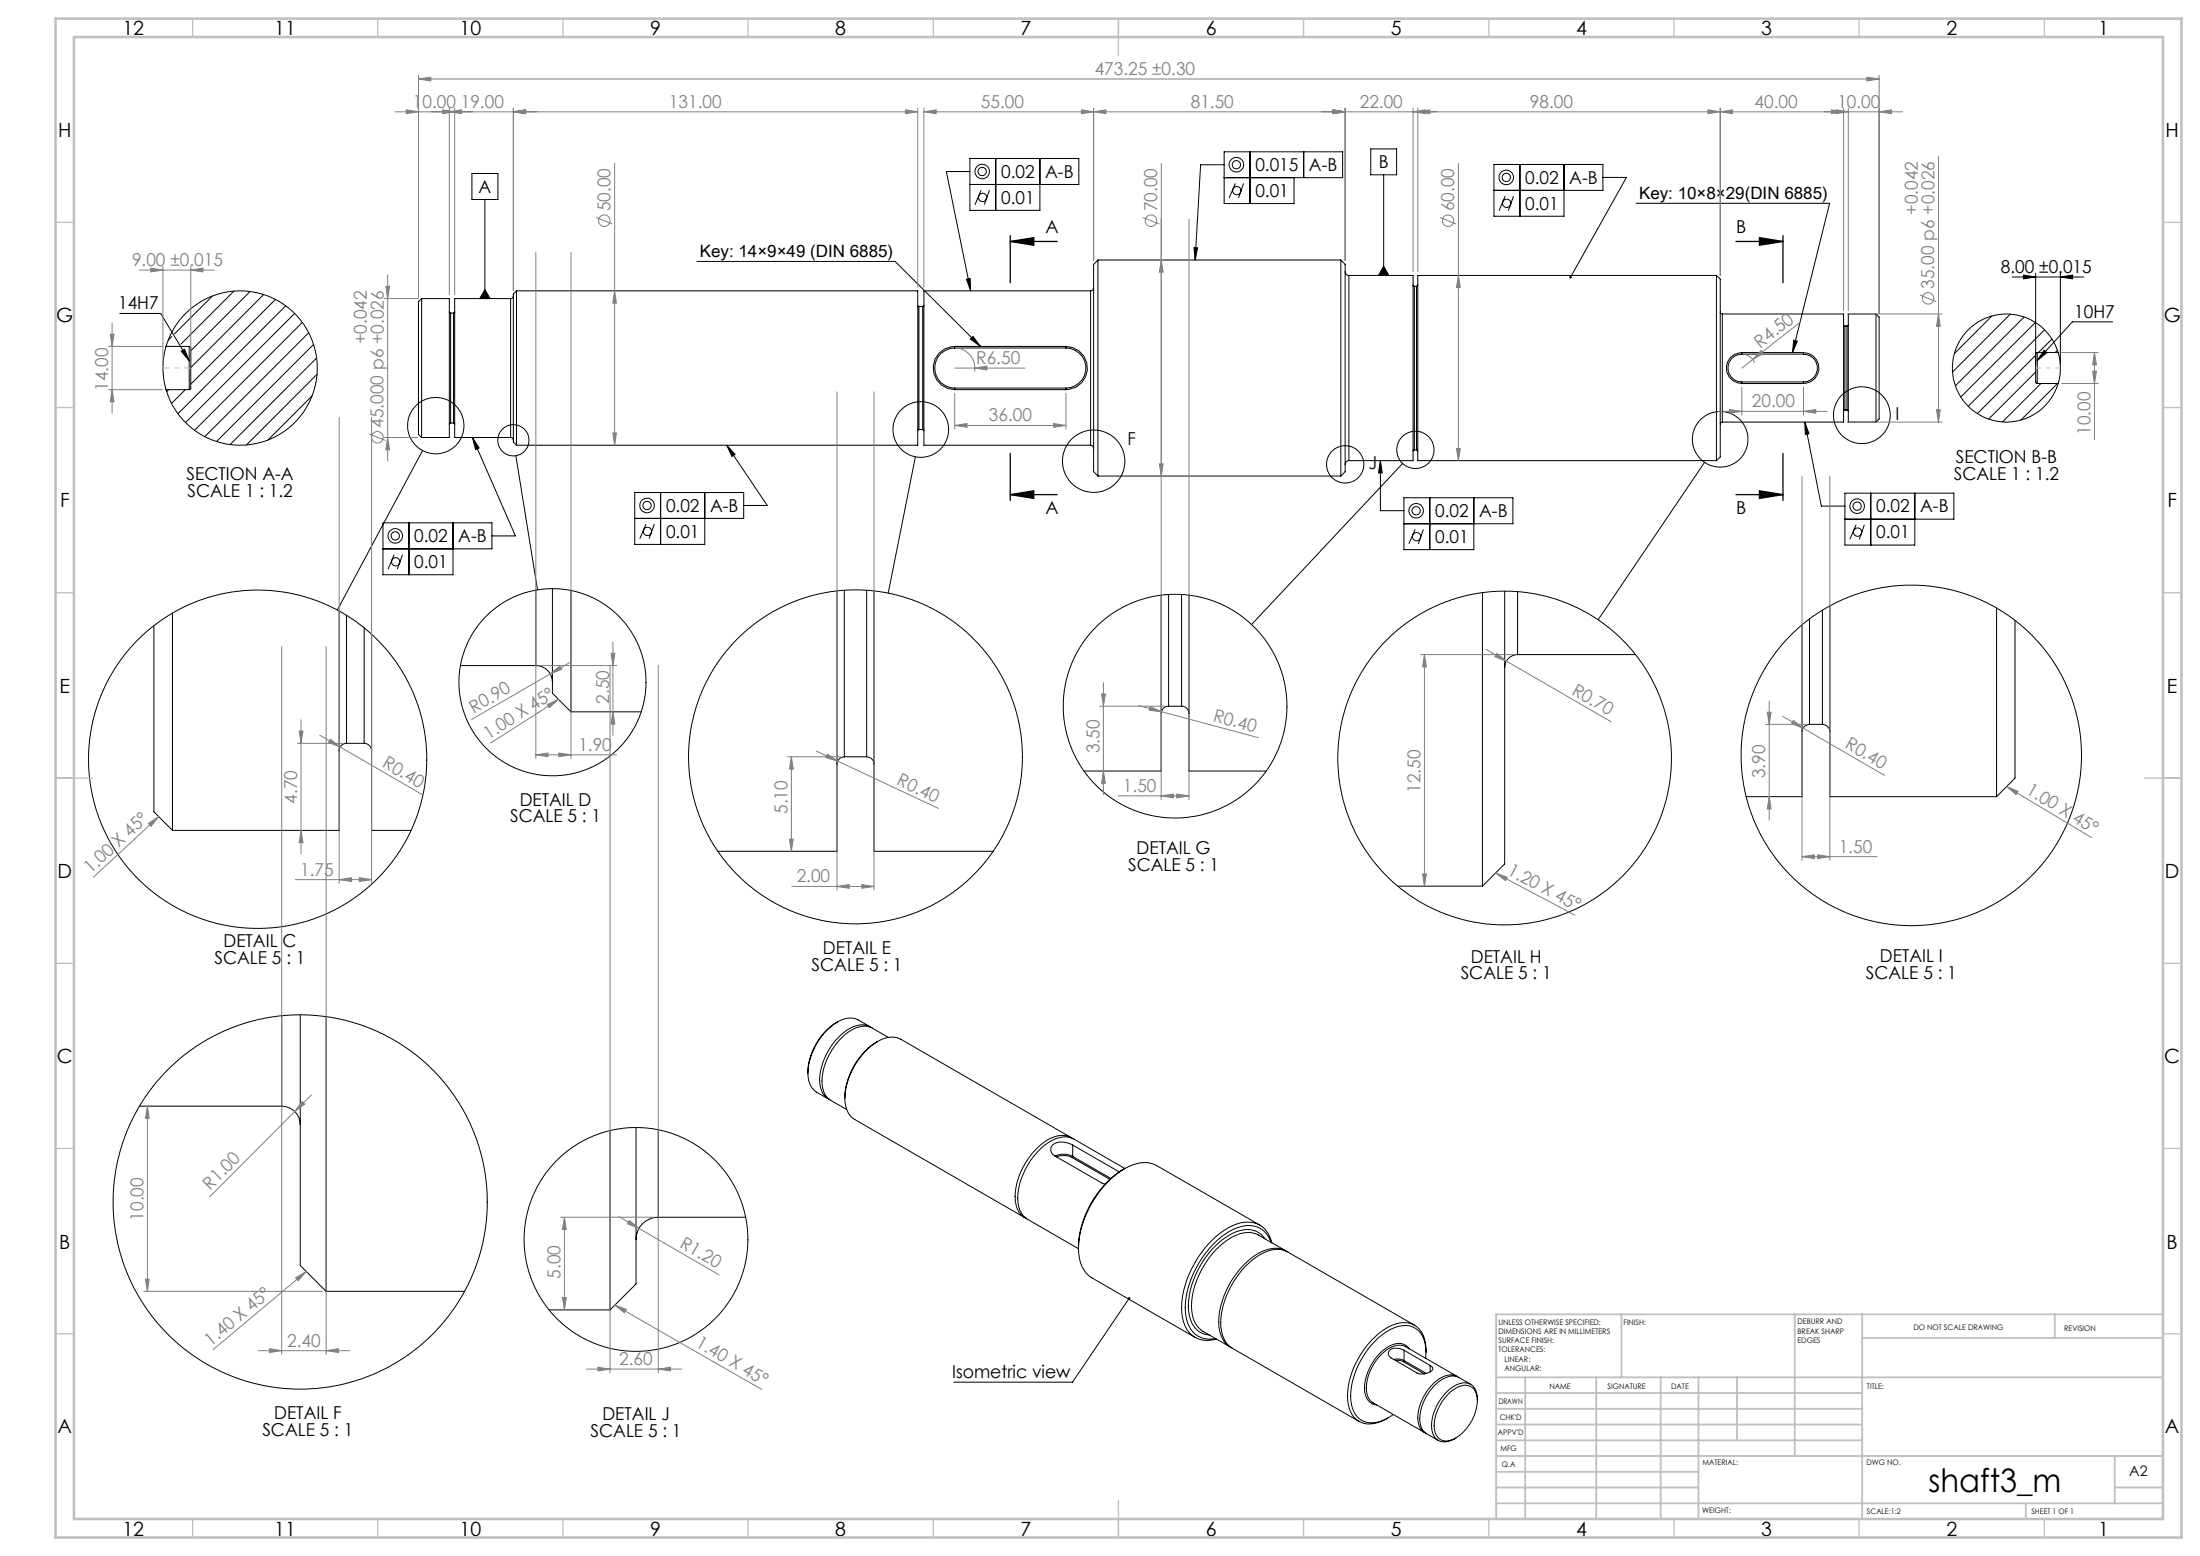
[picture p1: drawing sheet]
<svg xmlns="http://www.w3.org/2000/svg" width="594mm" height="420mm" viewBox="0 0 594 420" stroke-linecap="round" stroke-linejoin="round" font-family="sans-serif">
<g fill="none" stroke="#000" stroke-width=".27">
<path d="M127.4 46.8h7v7.1h-7zM130.9 53.9v26.7M261.9 46.3h-6.4l6.6 32.2M264.9 51.3l-1.7 4M267.2 51.3l-1.5 4M268.9 42.8v14M280.8 42.8v14h-18.9v-14h29.4v7h-29.4M330.5 48h32v-7h-32v13.9h18.9v-6.9M330.5 44.5h-6.3l-1.5 25.7M333.6 49.5l-1.7 3.9M335.8 49.5l-1.4 3.9M337.5 41v13.9"/>
<path d="M352 41v7M370.1 40.2h7v7h-7zM373.6 47.2v27.1M406.4 52.9l-1.7 4M408.7 52.9l-1.5 4M410.4 44.4v14M422.3 44.4v14h-18.9v-14h29.4v7h-29.4M432.8 47.9h6.3l-15.1 26.9M441.7 54.9h52.3l-10 40.3M57.3 79.9l-10.2 10.2M63.1 78.6l-14.2 14.3M67.5 78.7l-16 16"/>
<path d="M71.2 79.5l-19.7 19.7M130.9 78.2l1.4 2.4h-2.8zM138.6 79.9a.72 .72 0 0 1-.7 .7M139.5 78.5h108.3v41.7h-108.3M139.5 78.5v41.7M139.5 78.5l-.9 .9v39.9l.9 .9M188.2 70.6h53.5l23 22.9M260.9 75.4l1-.2 .2 3.3zM294.5 78.5h-45.1v41.7h45.1M294.5 78.5v41.7M295.3 77.7a.84 .84 0 0 1-.8 .8M296.4 70.2v58.3"/>
<path d="M296.4 70.2l-1.1 1.1v56l1.1 1.2M296.4 70.2h65.6M322.4 66.8l1 .1-.7 3.3zM362 70.2v58.3M362 70.2l1.2 1.1v56l-1.2 1.2M363.2 73.4a1.02 1.02 0 0 0 1 .9M364.2 74.3h17.3v50h-17.3M364.2 74.3v50M373.6 71.9l1.4 2.4h-2.8zM381.5 76.9l.4 .4M381.9 77.3v44.1M381.9 77.3h.5"/>
<path d="M382.4 77.3v44.1M382.8 76.9l-.4 .4M463.4 74.3h-80.6v50h80.6M463.4 74.3v50M463.4 74.3l1.1 1v48l-1.1 1M543.3 74.8h19.3M546.3 74.2l3.3 .6-3.3 .5zM549.6 73.7v29.4l.5 .4M556.3 74.8l3.3-.6v1.1zM556.3 73.7v24.6M32.3 84.6h11.1l7.7 12.8M44.8 93.5a20.8 20.8 0 0 1 32.1-11.1 20.8 20.8 0 0 1 0 33.9 20.8 20.8 0 0 1-32.1-11.1"/>
<path d="M44.8 93.5a21.2 21.2 0 0 0 0 11.7M44.8 93.5h6.3M46.4 90.8l-1 1M48.9 94.8l.9-.5 1.3 3.1zM51.1 93.5l.4 .4v10.9l-.4 .4M51.1 93.5v11.7M74.4 80.8l-22.9 22.9M77.2 82.5l-29.2 29.2M79.6 84.6l-29.5 29.5M81.6 87l-29.1 29.2M83.4 89.8l-28.1 28.1M84.7 93l-26.2 26.2"/>
<path d="M85.5 96.6l-23.4 23.4M113.8 80.6v37.5M113.8 80.6h7.5v37.5h-7.5M113.8 80.6l-.8 .8v35.8l.8 .9M121.3 84.2l.4 .3M121.7 84.5v29.7M121.7 84.5h.7M122.4 84.5v29.7M122.8 84.2l-.4 .3M137.9 80.6h-15.1v37.5h15.1M137.9 80.6v37.5M247.8 82.4l.3 .3"/>
<path d="M248.1 82.7v33.2M248.1 82.7h1M249.1 82.7v33.2M249.4 82.4l-.3 .3M257.8 93.5a5.8 5.8 0 0 0-5.8 5.8 5.8 5.8 0 0 0 5.8 5.9M257.8 93.5v.4M257.8 93.9a5.4 5.4 0 0 0-5.4 5.4 5.4 5.4 0 0 0 5.4 5.5M257.8 93.5h30M257.8 93.9h30M262 91.5l.7-.7 2 2.7zM287.8 93.5a5.8 5.8 0 0 1 5.8 5.8 5.8 5.8 0 0 1-5.8 5.9M287.8 93.5v.4"/>
<path d="M287.8 93.9a5.4 5.4 0 0 1 5.4 5.4 5.4 5.4 0 0 1-5.4 5.5M464.5 84.2l.1 .4 .4 .2M465 84.8h32.8v29.1h-32.8M465 84.8v29.1M470.3 95.2a4.2 4.2 0 0 0-4.2 4.1 4.2 4.2 0 0 0 4.2 4.2M470.3 95.2v.4M470.3 95.6a3.8 3.8 0 0 0-3.8 3.7 3.8 3.8 0 0 0 3.8 3.8M470.3 95.2h16.6M470.3 95.6h16.6M484.3 91.8l1 .3-1.3 3.1zM486.9 95.2a4.2 4.2 0 0 1 4.2 4.1 4.2 4.2 0 0 1-4.2 4.2M486.9 95.2v.4"/>
<path d="M486.9 95.6a3.8 3.8 0 0 1 3.8 3.7 3.8 3.8 0 0 1-3.8 3.8M497.8 87.7l.3 .3M498.1 88v22.7M498.1 88h.6M498.7 88v22.7M499 87.7l-.3 .3M506.5 84.8v29.1M506.5 84.8l.9 .8v27.5l-.9 .8M506.5 84.8h-7.5v29.1h7.5M537.8 85.3l-10.1 10.1M542.8 84.8l-15.6 15.6M546.5 85.6l-18.5 18.5"/>
<path d="M549.6 87l-20.2 20.2M549.6 95.9l-15.7 15.7M550.1 95.2l-.5 .4M550.1 95.2v8.3M550.1 95.2h5.6M551.9 94.5l.8 .7-2.6 2.1zM552 89l-20.6 20.7M554 91.5l-3.6 3.7M555.5 94.6l-.6 .6M555.7 95.2a14.6 14.6 0 0 0-22.4-7.7 14.6 14.6 0 0 0 0 23.7 14.6 14.6 0 0 0 22.4-7.7M555.7 95.2a14.8 14.8 0 0 1 0 8.3M570.4 86.9h-10.9l-9.4 10.4"/>
<path d="M44.8 105.2h6.3M45.5 105.2l-.5 .5M50 105.2l-3.7 3.7M84.3 106.8l-11.9 12M85.6 101l-19.1 19.1M121.7 114.2l-.4 .3M121.7 114.2h.7M122.4 114.2l.4 .3M127.6 118.1l1.8 2.8-1 .4zM127.6 118.1l11.6 26.6h-6.4M137.9 118.1a.72 .72 0 0 1 .7 .7M248.1 115.9l-.3 .4"/>
<path d="M248.1 115.9h1M249.1 115.9l.3 .4M257.8 104.8v.4M257.8 105.2h30M257.8 104.8h30M287.8 104.8v.4M465 113.9l-.4 .2-.1 .4M470.3 103.1v.4M470.3 103.5h16.6M470.3 103.1h16.6M486.9 103.1v.4M487.3 113.9l1.1 3.2-1 .2z"/>
<path d="M487.3 113.9l4.5 22.7h6.3M498.1 110.7l-.3 .3M498.1 110.7h.6M498.7 110.7l.3 .3M549.6 100.4l-12.7 12.7M550.1 103.5h5.6M551 103.5l-10.3 10.4M555.5 103.5l-9.9 9.9M114.1 121.6l-23 43.1M139.3 123l5.8 36.2M178.4 132.9v14M190.3 132.9v14h-18.9v-14h29.4v7h-29.4"/>
<path d="M196.2 120.2l2.3 2.4-.9 .6zM196.2 120.2l11 16.2h-6.4M247.2 123.3l-7.4 36.8M294.5 120.2a.84 .84 0 0 1 .8 .8M296.4 128.5h65.6M364.2 124.3a1.02 1.02 0 0 0-1 1.1M372.7 124.3l.5 3.4h-1zM372.7 124.3v13.5h6.4M378.7 125.1l-40.8 43.5M381.9 121.4l-.4 .4M381.9 121.4h.5M382.4 121.4l.4 .4"/>
<path d="M386 134.4v14M397.9 134.4v14h-18.8v-14h29.4v7h-29.4M460.2 124.8l-28.7 42.5M505.1 133.1v14M517 133.1v14h-18.9v-14h29.4v7h-29.4M106.4 149.7l-1.6 3.9M108.7 149.7l-1.4 3.9M110.4 141.1v14M122.3 141.1v14h-18.9v-14h29.4v7h-29.4M144.7 159.3v20.4M149.2 158.9v28.2l5 5M154.2 159.4v32.7"/>
<path d="M174.4 141.5l-1.6 3.9M176.7 141.5l-1.4 3.9M226 159.5v70.3h-32.2M228 159.3v45M234 159.3v45M236 159.5v70.3h32.1M382.1 142.9l-1.7 3.9M384.3 142.9l-1.4 3.9M400.3 160v79.2M406.3 159.6v73.6l-6 6M409.8 159.7v17M501.2 141.7l-1.7 3.9"/>
<path d="M503.4 141.7l-1.4 3.9M41.6 168.9v50.2l5 5M46.6 165.5v58.6M91.6 164.9v59.2h-45M93.6 166.1v34.5M98.3 169.5v31.1M100.3 171.2v52.9h10.7M124.3 179.7h20.4M144.7 179.7a4.5 4.5 0 0 1 4.5 4.4M313.5 160.6v47.5h-20.8M315.5 160.5v30.1M319 160.5v30.1"/>
<path d="M321 160.6v47.5h20.9M409.8 176.7a3.5 3.5 0 0 0-3.5 3.5M409.8 176.7h31.8M486.6 168.6v46.4h-15.1M488.6 167.1v28.4M492.1 164.7v30.8M494.1 163.5v51.5h45M539.1 164.1v50.9M544.1 167.5v42.5l-5 5M154.2 192.1h18.9M315.5 190.6a1.99 1.99 0 0 0-2 2M315.5 190.6h3.5"/>
<path d="M319 190.6a1.99 1.99 0 0 1 2 2M488.6 195.5a2.05 2.05 0 0 0-2 2M488.6 195.5h3.5M492.1 195.5a2.05 2.05 0 0 1 2 2M93.6 200.6a1.99 1.99 0 0 0-2 2.1M93.6 200.6h4.7M98.3 200.6a2.05 2.05 0 0 1 2 2.1M228 204.3a1.99 1.99 0 0 0-2 2M228 204.3h6M234 204.3a1.99 1.99 0 0 1 2 2M377.4 239.2h22.9M76.1 274.2v24.4"/>
<path d="M81.1 273.9v67.7l7 7M88.1 274.4v74.2M226.1 275.9a16.5 16.5 0 0 0-8 13.7M234.9 277.1l-3.2-1.8a6 6 0 0 0-6.3 1 17.7 17.7 0 0 0-7.3 13.3M235.2 277.3a5.8 5.8 0 0 0-6.7 .8 17.3 17.3 0 0 0-7.1 14.5 4.7 4.7 0 0 0 2.6 4.2M37.7 298.6h38.4M76.1 298.6a5 5 0 0 1 5 5M218.1 289.6a5.9 5.9 0 0 0 2.4 5.2l3.2 1.8M237 281.1a18.6 18.6 0 0 0-8.9 15.3M239.9 280l-4.4-2.5a5.8 5.8 0 0 0-6.3 1 17.5 17.5 0 0 0-7.2 14.4 5 5 0 0 0 2.3 4.1l4.3 2.5M164.7 305.2v48.4M171.7 304.4v42.2l-7 7"/>
<path d="M177.7 305v23.6M284.9 312l.4-.1a5.3 5.3 0 0 1 4.3 .3M285.3 312.3l1.3-.4a4.9 4.9 0 0 1 2.9 .5M289.2 307l-46-26.5a6.5 6.5 0 0 0-6.8 .9 19.3 19.3 0 0 0-8.2 16.2 5.5 5.5 0 0 0 2.5 4.5l46 26.6M289.5 312.4l10.1 5.9M289.5 307.3a6.4 6.4 0 0 0-7.1 .7 19.3 19.3 0 0 0-8.3 16.1 5.6 5.6 0 0 0 2.9 4.8M289.6 309.1a5.1 5.1 0 0 0-5.4 0 1.84 1.84 0 0 0 .5 2.8l12.7 7.4 1 .3M289.6 312.2l-.1 .2M289.6 309.1l12.6 7.2M289.6 309.1v3.1M289.6 312.2l10.3 5.9M303.6 315.5a26 26 0 0 0-12.4 21.4"/>
<path d="M303.7 315.4l-13.8-8a6.4 6.4 0 0 0-6.8 1 19.3 19.3 0 0 0-8.3 16.1 5.7 5.7 0 0 0 2.6 4.6l13.8 8M177.7 328.6a6 6 0 0 0-6 6M177.7 328.6h23.6M340.1 330.7l-27.8-16.1a8.8 8.8 0 0 0-8.7 .9 27.4 27.4 0 0 0-12.4 21.4 8.7 8.7 0 0 0 3.6 8l27.9 16.1M341.5 334.4a6 6 0 0 0-7.6-2 22.7 22.7 0 0 0-12.1 14.5 13.6 13.6 0 0 0 .5 11 5.4 5.4 0 0 0 4.2 2.4M343.2 335.3a6.3 6.3 0 0 0-8.7-4.1 21.9 21.9 0 0 0-11.7 11.4 19.9 19.9 0 0 0-2.3 14.1 6.2 6.2 0 0 0 7.7 4.6M343.4 335.4a6.7 6.7 0 0 0-9.6-5 25.1 25.1 0 0 0-13.3 15 17.9 17.9 0 0 0-.5 12.5 6.6 6.6 0 0 0 8.4 3.5M347.2 337.6l-7.4-4.2a6.2 6.2 0 0 0-6.1 0 22.7 22.7 0 0 0-11.9 17.8 8.1 8.1 0 0 0 3 8.2l7.4 4.2M347.4 337.8a7.1 7.1 0 0 0-7.5 .4 23 23 0 0 0-10.8 19.8 7.1 7.1 0 0 0 3.3 5.8M88.1 348.6h37.3M148.2 353.6h16.5M304.9 350.5l-15.3 22.6h-32.1"/>
<path d="M381.9 357.7l-34.2-19.8a7.2 7.2 0 0 0-7.2 .6 23 23 0 0 0-10.9 19.8 7.2 7.2 0 0 0 3.1 5.6l34.2 19.8M376.3 366.9h.4a3.8 3.8 0 0 1 2.4 .4M376.8 367.2h1l1.1 .3M378.9 367.5l5.7 3.4M379.1 364.5a3.7 3.7 0 0 0-3.9 0 1.26 1.26 0 0 0 .4 2l7 4.1a3.8 3.8 0 0 0 4.3-.9l-.3-.8-.4-.3M379.1 367.3l-.2 .2M379.1 364.5l7.1 4.1M379.1 364.5v2.8M379.1 367.3l6 3.4M380.5 364a3.7 3.7 0 0 0-5.2-.7 13.8 13.8 0 0 0-6.8 12.3 3.7 3.7 0 0 0 3.2 3.6M385 366.7a9.3 9.3 0 0 0-2.1-7.6 6.3 6.3 0 0 0-7.5-.2 22 22 0 0 0-10.7 19.2 5.8 5.8 0 0 0 5.4 6 9.9 9.9 0 0 0 6.1-2.3M385 365a8 8 0 0 0-3.2-7.4 7.9 7.9 0 0 0-8.2 1.4 23.2 23.2 0 0 0-9.7 19.1 6.1 6.1 0 0 0 5.4 6.3 10.3 10.3 0 0 0 5.6-1.7"/>
<path d="M386.2 368.6v1.7M391.4 375.9a5.6 5.6 0 0 1 5.5-1.8 4.3 4.3 0 0 1 1.9 4.9 12.5 12.5 0 0 1-6.6 9.6 3.3 3.3 0 0 1-4.9-2.9 12.8 12.8 0 0 1 4.1-9.8zM393.3 371.5l-13.8-8a5.6 5.6 0 0 0-6.3 1.9 13.2 13.2 0 0 0-4.2 10.2 3.9 3.9 0 0 0 1.7 3.1l13.9 8M393.6 371.7a4.8 4.8 0 0 0-5.7 1 13.5 13.5 0 0 0-5 10.9 3.8 3.8 0 0 0 2 3.2M397.1 373.6l-3.2-1.8a5.6 5.6 0 0 0-6.3 1.9 13.2 13.2 0 0 0-4.2 10.2 3.9 3.9 0 0 0 1.7 3.1l3.2 1.8M398.9 378.1a4.5 4.5 0 0 0-2.4-4.7 6.8 6.8 0 0 0-6.5 3 12.1 12.1 0 0 0-3.2 10.2 3.4 3.4 0 0 0 4.8 2.3l1.5-.7"/>
<circle cx="265.2" cy="46.3" r="1.12"/>
<circle cx="265.2" cy="46.3" r="1.96"/>
<circle cx="265.3" cy="53.3" r="1.12"/>
<circle cx="333.8" cy="44.5" r="1.12"/>
<circle cx="333.8" cy="44.5" r="1.96"/>
<circle cx="333.9" cy="51.5" r="1.12"/>
<circle cx="406.7" cy="47.9" r="1.12"/>
<circle cx="406.7" cy="47.9" r="1.96"/>
<circle cx="406.8" cy="54.9" r="1.12"/>
<circle cx="117.7" cy="114.9" r="7.6"/>
<circle cx="138.6" cy="118.9" r="4.2"/>
<circle cx="248.6" cy="115.9" r="7.5"/>
<circle cx="464.4" cy="118.6" r="7.5"/>
<circle cx="502.7" cy="112.1" r="7.7"/>
<circle cx="174.7" cy="136.4" r="1.12"/>
<circle cx="174.7" cy="136.4" r="1.96"/>
<circle cx="295.3" cy="124.5" r="8.4"/>
<circle cx="363.2" cy="125.3" r="5"/>
<circle cx="382.2" cy="121.4" r="5"/>
<circle cx="382.4" cy="137.9" r="1.12"/>
<circle cx="382.4" cy="137.9" r="1.96"/>
<circle cx="501.4" cy="136.6" r="1.95"/>
<circle cx="501.4" cy="136.6" r="1.12"/>
<circle cx="106.7" cy="144.6" r="1.13"/>
<circle cx="106.7" cy="144.7" r="1.96"/>
<circle cx="106.8" cy="151.6" r="1.12"/>
<circle cx="174.8" cy="143.4" r="1.13"/>
<circle cx="382.5" cy="144.9" r="1.12"/>
<circle cx="501.6" cy="143.6" r="1.12"/>
<circle cx="149.2" cy="184.2" r="25.3"/>
<circle cx="317.3" cy="190.6" r="30.2"/>
<circle cx="69.6" cy="204.9" r="45.7"/>
<circle cx="231" cy="204.3" r="45.1"/>
<circle cx="406.3" cy="204.6" r="45"/>
<circle cx="516.1" cy="203.9" r="45.9"/>
<circle cx="81.1" cy="324.4" r="50.5"/>
<circle cx="171.7" cy="334.6" r="30.2"/>
</g>
<g fill="none" stroke="#808080" stroke-width=".27">
<path d="M106.6 30.2h141.2M109.7 29.7l3.3 .5-3.3 .5zM113 21.3l3.3-.5v1.1zM113 20.3v60.1M113 21.3h394.4M119.5 29.7l3.3 .5-3.3 .5zM121.3 30.2l3.3-.5v1zM121.3 29.2v50.4M122.8 29.2v50.4M138.6 30.2l3.3-.5v1zM138.6 29.2v49.1M244.5 29.7l3.3 .5-3.3 .5z"/>
<path d="M247.8 29.2v48.3M249.4 30.2l3.4-.5v1zM249.4 30.2h264.3M249.4 29.2v48.3M292 29.7l3.3 .5-3.3 .5zM295.3 30.2l3.3-.5v1zM295.3 29.2v41.1M359.9 29.7l3.3 .5-3.3 .5zM363.2 29.2v41.1M381.5 30.2l3.3-.5v1zM381.5 29.2v44.2M382.8 30.2l3.3-.5v1z"/>
<path d="M382.8 29.2v44.2M461.2 29.7l3.3 .5-3.3 .5zM464.5 30.2l3.2-.5v1zM464.5 29.2v45.1M494.5 29.7l3.3 .5-3.3 .5zM495.7 29.7l3.3 .5-3.3 .5zM497.8 29.2v54.6M499 29.2v54.6M504 20.8l3.4 .5-3.4 .6zM507.4 30.2l3.3-.5v1zM507.4 20.3v64.3M160.9 58.7l4.5 1.8"/>
<path d="M165.9 44.1v76.1M308.5 58.7l4.5 1.8M313.5 44.1v171.7M321 59.1v156.7M388.8 58.7l4.4 1.8M393.8 44.1v80.2M523.4 42.2v71.7M37.6 72.9h20.3M40.7 72.4l3.3 .5-3.3 .5zM44 71.9v26.4M51.5 72.9l3.3-.5v1zM51.5 71.9v26.4"/>
<path d="M104.2 77.3h1l-.5 3.3zM104.7 74.2v50.2M144.7 68.1v136.6M154.2 68.1v136.6M165.9 78.5l.5 3.3h-.9zM313.5 70.2l.5 3.3h-1zM393.8 74.3l.5 3.3h-1.1zM518.4 79.6l4.4 1.8M29.3 93.5h14.6M29.8 90.2h1l-.5 3.3zM30.3 87.2v24.3M103.7 80.6h9.1"/>
<path d="M257.8 99.4h19M258.8 94a5.4 5.4 0 0 1 4.3 6.3M263.2 99.4l3.3-.6v1.1zM471.2 95.7l1.5 .8 1 1.4M475.5 94.6l.6 .8-2.8 1.6zM486.2 86.8l-15.9 12.6M498.8 84.8h25.6M523.4 84.8l.5 3.3h-1zM556.7 95.2h9.8M565.5 95.2l.5 3.3h-1zM565.5 95.2v23.5M29.3 105.2h14.6"/>
<path d="M30.3 105.2l.5 3.3h-1zM91.6 112.7v125.7M99.7 117.1l4.4 1.8M100.3 112.7v125.7M103.7 118.1h9.1M104.7 118.1l.5 3.3h-1zM165.5 116.9h.9l-.5 3.3zM226 105.8v134.5M236 105.8v134.5M257.8 114.8l3.3-.5v1zM257.8 106.2v9.6M257.8 114.8h30"/>
<path d="M284.5 114.3l3.3 .5-3.3 .5zM287.8 106.2v9.6M463.9 111h29.4M467 110.5l3.3 .5-3.3 .5zM470.3 104.5v7.5M486.9 111l3.4-.5v1zM486.9 104.5v7.5M498.8 113.9h25.6M522.9 110.6h1l-.5 3.3zM556.7 103.5h9.8M565 100.2h1l-.5 3.3zM313 125.2h1l-.5 3.3z"/>
<path d="M393.2 121.1h1.1l-.5 3.2zM486.6 128.5v103.8M494.1 128.5v103.8M76.1 174.6v191M88.1 174.6v191M145.7 179.7h20.8M154.1 178.7l-5.5 3.2M164.7 179.5v191M165 176.3h1l-.5 3.4zM165.5 173.3v25.2M177.7 179.5v191M383.6 176.7h25.2"/>
<path d="M384.6 176.7l.5 3.3h-1zM384.6 176.7v62.5M401.2 175.3l33.8 19.5M404.1 176.4l2.6 2.1-3.1-1.2zM80.8 197.3h1l-.5 3.3zM81.3 194.3v36.2M86.3 198.5l27.6 15.9M89.2 199.5l2.6 2.1-3.1-1.2zM147.8 190.2l3-1.4-2.5 2.2zM148.6 181.9l2.6-2.1 .5 .9zM148.6 181.9l-21.3 12.3M150.8 188.8l-18.4 11.8"/>
<path d="M165.5 192.1l.5 3.4h-1zM296.9 190.6h17.6M297.4 187.3h1l-.5 3.3zM297.9 184.3v30.2M307.4 190.4l6.2 1.7M310.6 190.7l3 1.4-3.3-.4zM313.6 192.1l26.2 7M476.7 195.5h10.9M477.2 192.2h1l-.5 3.3zM477.7 189.2v32.2M481.3 193.4l27.5 15.9M484.2 194.4l2.6 2.2-3.1-1.3z"/>
<path d="M80.3 200.6h12.3M144.7 203.7l3.3-.4v.9zM144.7 203.7h21.8M150.9 203.3l3.3 .4-3.3 .5zM212.7 204.3h14.3M213.7 204.3l.5 3.3h-1.1zM213.7 204.3v25.5M220.4 202.8l5.8 2.6M223.4 203.6l2.8 1.8-3.2-.9zM226.2 205.4l27.2 12.8M297.9 208.1l.5 3.3h-1zM301.9 214.8h19.1"/>
<path d="M313.5 214.8l3.3-.5v1.1zM317.7 214.3l3.3 .5-3.3 .6zM477.7 215l.5 3.4h-1zM541.8 212.3l3.1 1.3-.6 .9zM541.8 212.3l22.9 13.8M40.1 222.3l2.7-1.9-2 2.6zM42.8 220.4l-17.6 16.4M79.7 237.4h20.6M81.3 224.1l.5 3.4h-1zM91.6 237.4l3.3-.5v1zM97 236.9l3.3 .5-3.3 .5zM213.1 226.5h1.1l-.5 3.3z"/>
<path d="M213.8 239.3h22.2M226 239.3l3.3-.5v1zM232.7 238.8l3.3 .5-3.3 .5zM384.1 235.9h1l-.5 3.3zM403.8 235.6l3.2 1.2-.5 .9zM403.8 235.6l21.4 11.4M486.6 231.2l3.3-.5v1.1zM486.6 231.2h20.2M490.7 230.7l3.4 .5-3.4 .6zM39.8 298.6l.5 3.3h-1zM39.8 298.6v50M81.6 297.3l.7 .7-2.7 2z"/>
<path d="M84.1 295.5l-27.5 27.6M151.4 328.6h25.3M152.4 328.6l.5 3.2h-1zM152.4 328.6v25M167 328.3l5.5 3.3M169.9 329.4l2.6 2.2-3.1-1.3zM172.5 331.6l21.6 12.5M38.8 348.6h48.3M39.3 345.3h1l-.5 3.3zM79.8 344.9l2.9-1.7-2.2 2.5zM82.7 343.2l-25.2 21.1M151.9 350.3h1l-.5 3.3z"/>
<path d="M166 352.3l3.1 1.2-.5 .8zM166 352.3l39.7 22.8M69.7 364.6h24.7M72.7 364l3.4 .6-3.4 .5zM88.1 364.6l3.3-.6v1.1zM158.4 369.6h25.7M161.4 369.1l3.3 .5-3.3 .4zM177.7 369.6l3.3-.5v.9z"/>
<circle cx="163.2" cy="59.6" r="1.56"/>
<circle cx="310.8" cy="59.6" r="1.56"/>
<circle cx="391" cy="59.6" r="1.55"/>
<circle cx="520.6" cy="80.5" r="1.55"/>
<circle cx="101.9" cy="118" r="1.56"/>
</g>
<path d="M272.8 65.2l6.3-1v2zM272.8 65.2h12.7M272.8 63.6v12.7M468.7 65.2h12.7M475.1 64.2l6.3 1-6.3 1zM481.4 63.6v12.7M272.8 133.5l6.3-1v2zM272.8 133.5h12.7M272.8 122.4v12.7M468.7 133.5h12.7M475.1 132.5l6.3 1-6.3 1zM481.4 122.4v12.7" fill="none" stroke="#000" stroke-width=".35"/>
<path d="M51.5 99.3h-7.5" fill="none" stroke="#c0c0c0" stroke-width=".27" stroke-dasharray="15.2 1.3 1.3 1.3" stroke-dashoffset="13.4" stroke-linecap="butt"/>
<path d="M549.7 99.3h6.6" fill="none" stroke="#c0c0c0" stroke-width=".27" stroke-dasharray="15.2 1.3 1.3 1.3" stroke-dashoffset="13.8" stroke-linecap="butt"/>
<g fill="none" stroke="#c0c0c0" stroke-width=".35">
<path d="M52 5v5M102 5v5M152 5v5M202 5v5M252 5v5M302 5v10M352 5v5M402 5v5M452 5v5M502 5v5M552 5v5M15 60h5"/>
<path d="M584 60h5M15 110h5M584 110h5M15 160h5M584 160h5M15 210h10M579 210h10M15 260h5M584 260h5M15 310h5M584 310h5M15 360h5"/>
<path d="M584 360h5M52 410v5M102 410v5M152 410v5M202 410v5M252 410v5M302 405v10M352 410v5M402 410v5M452 410v5M502 410v5M552 410v5"/>
</g>
<g fill="none" stroke="#c0c0c0" stroke-width=".5">
<path d="M437.8 354.8v17M484.6 354.8v38.2M502.8 354.8v55.2M554.8 354.8v6.4M584 354.8h-180v55.2M404 371.8h180M404 376h98.8M411.8 371.8v38.2M431 371.8v38.2M448.4 371.8v38.2M458.6 371.8v38.2M469 371.8v17"/>
<path d="M502.8 361.2h81.2M404 388.8h98.8M404 384.5h98.8M404 380.3h98.8M404 397.3h54.6M404 393h180M571 393v12.8M404 405.8h180M404 401.5h54.6M547 405.8v4.2M571 401.5h13"/>
</g>
<path d="M15 5h574v410h-574zM20 10h564v400h-564z" fill="none" stroke="#c0c0c0" stroke-width=".7"/>
<g fill="#000">
<path d="M272.8 65.2l6.3-1v2zM272.8 133.5l6.3-1v2z"/>
<path d="M475.1 64.2l6.3 1-6.3 1zM475.1 132.5l6.3 1-6.3 1z"/>
<path d="M262 91.5l.7-.7 2 2.7zM484.3 91.8l1 .3-1.3 3.1zM127.6 118.1l1.8 2.8-1 .4zM196.2 120.2l2.3 2.4-.9 .6zM260.9 75.4l1-.2 .2 3.3zM322.4 66.8l1 .1-.7 3.3zM372.7 124.3l.5 3.4h-1zM423.9 74.6l-.2 .3 .2 .2 .1-.3-.1 .3a.34 .34 0 0 0 .5-.3 .34 .34 0 0 0-.5-.2zM487.3 113.9l1.1 3.2-1 .2zM130.9 78.2l1.4 2.4h-2.8zM373.6 71.9l1.4 2.4h-2.8zM48.9 94.8l.9-.5 1.3 3.1zM551.9 94.5l.8 .7-2.6 2.1zM304.7 350.2a.33 .33 0 0 0-.1 .5 .33 .33 0 0 0 .5 0 .33 .33 0 0 0-.1-.5l-.1 .3 .1-.3z"/>
</g>
<g fill="#808080">
<path d="M263.2 99.4l3.3-.6v1.1z"/>
<path d="M148.6 181.9l2.6-2.1 .5 .9z"/>
<path d="M147.8 190.2l3-1.4-2.5 2.2z"/>
<path d="M475.5 94.6l.6 .8-2.8 1.6z"/>
<path d="M79.8 344.9l2.9-1.7-2.2 2.5z"/>
<path d="M40.1 222.3l2.7-1.9-2 2.6z"/>
<path d="M81.6 297.3l.7 .7-2.7 2z"/>
<path d="M541.8 212.3l3.1 1.3-.6 .9z"/>
<path d="M89.2 199.5l2.6 2.1-3.1-1.2z"/>
<path d="M484.2 194.4l2.6 2.2-3.1-1.3z"/>
<path d="M166 352.3l3.1 1.2-.5 .8z"/>
<path d="M403.8 235.6l3.2 1.2-.5 .9z"/>
<path d="M223.4 203.6l2.8 1.8-3.2-.9z"/>
<path d="M310.6 190.7l3 1.4-3.3-.4z"/>
<path d="M97 236.9l3.3 .5-3.3 .5zM91.6 237.4l3.3-.5v1zM232.7 238.8l3.3 .5-3.3 .5zM226 239.3l3.3-.5v1zM88.1 364.6l3.3-.6v1.1zM72.7 364l3.4 .6-3.4 .5zM317.7 214.3l3.3 .5-3.3 .6zM313.5 214.8l3.3-.5v1.1zM490.7 230.7l3.4 .5-3.4 .6zM486.6 231.2l3.3-.5v1.1z"/>
<path d="M113 21.3l3.3-.5v1.1zM504 20.8l3.4 .5-3.4 .6zM109.7 29.7l3.3 .5-3.3 .5zM121.3 30.2l3.3-.5v1zM119.5 29.7l3.3 .5-3.3 .5zM138.6 30.2l3.3-.5v1zM138.6 30.2l3.3-.5v1zM244.5 29.7l3.3 .5-3.3 .5zM249.4 30.2l3.4-.5v1zM292 29.7l3.3 .5-3.3 .5zM295.3 30.2l3.3-.5v1zM359.9 29.7l3.3 .5-3.3 .5zM359.9 29.7l3.3 .5-3.3 .5zM381.5 30.2l3.3-.5v1zM382.8 30.2l3.3-.5v1zM461.2 29.7l3.3 .5-3.3 .5zM464.5 30.2l3.2-.5v1zM494.5 29.7l3.3 .5-3.3 .5zM495.7 29.7l3.3 .5-3.3 .5zM507.4 30.2l3.3-.5v1zM144.7 203.7l3.3-.4v.9zM150.9 203.3l3.3 .4-3.3 .5zM161.4 369.1l3.3 .5-3.3 .4zM177.7 369.6l3.3-.5v.9z"/>
<path d="M257.8 114.8l3.3-.5v1zM284.5 114.3l3.3 .5-3.3 .5z"/>
<path d="M486.9 111l3.4-.5v1zM467 110.5l3.3 .5-3.3 .5z"/>
<path d="M104.7 118.1l.5 3.3h-1zM104.2 77.3h1l-.5 3.3zM165.5 116.9h.9l-.5 3.3zM165.9 78.5l.5 3.3h-.9zM313 125.2h1l-.5 3.3zM313.5 70.2l.5 3.3h-1zM393.2 121.1h1.1l-.5 3.2zM393.8 74.3l.5 3.3h-1.1zM522.9 110.6h1l-.5 3.3zM523.4 84.8l.5 3.3h-1zM30.3 105.2l.5 3.3h-1zM29.8 90.2h1l-.5 3.3zM565 100.2h1l-.5 3.3zM565.5 95.2l.5 3.3h-1zM165.5 192.1l.5 3.4h-1zM165 176.3h1l-.5 3.4zM213.1 226.5h1.1l-.5 3.3zM213.7 204.3l.5 3.3h-1.1zM39.3 345.3h1l-.5 3.3zM39.8 298.6l.5 3.3h-1zM297.9 208.1l.5 3.3h-1zM297.4 187.3h1l-.5 3.3zM477.7 215l.5 3.4h-1zM477.2 192.2h1l-.5 3.3zM151.9 350.3h1l-.5 3.3zM152.4 328.6l.5 3.2h-1z"/>
<path d="M80.8 197.3h1l-.5 3.3zM81.3 224.1l.5 3.4h-1zM384.6 176.7l.5 3.3h-1zM384.1 235.9h1l-.5 3.3z"/>
<path d="M404.1 176.4l-.5 .9 3.1 1.2zM169.9 329.4l-.5 .9 3.1 1.3z"/>
</g>
<path d="M546.3 74.2l3.3 .6-3.3 .5zM556.3 74.8l3.3-.6v1.1z" fill="#000"/>
<path d="M51.5 72.9l3.3-.5v1zM40.7 72.4l3.3 .5-3.3 .5z" fill="#808080"/>
<text font-size="8.7" x="520.7" y="402.6">shaft3_m</text>
<g font-size="5.3">
<text x="33.1" y="9.5">12</text>
<text x="74.1" y="9.5">11</text>
<text x="124.1" y="9.5">10</text>
<text x="175.5" y="9.5">9</text>
<text x="225.5" y="9.5">8</text>
<text x="275.5" y="9.5">7</text>
<text x="325.5" y="9.5">6</text>
<text x="375.5" y="9.5">5</text>
<text x="425.5" y="9.5">4</text>
<text x="475.5" y="9.5">3</text>
<text x="525.5" y="9.5">2</text>
<text x="566.5" y="9.5">1</text>
<text x="15.7" y="36.9">H</text>
<text x="584.7" y="36.9">H</text>
<text x="15.2" y="87">G</text>
<text x="584.2" y="87">G</text>
<text x="16.2" y="137">F</text>
<text x="585.2" y="137">F</text>
<text x="16.1" y="187">E</text>
<text x="585.1" y="187">E</text>
<text x="15.5" y="237">D</text>
<text x="584.5" y="237">D</text>
<text x="15.4" y="287">C</text>
<text x="584.4" y="287">C</text>
<text x="16" y="337">B</text>
<text x="585" y="337">B</text>
<text x="15.5" y="386.9">A</text>
<text x="584.5" y="386.9">A</text>
<text x="33.1" y="414.5">12</text>
<text x="74.1" y="414.5">11</text>
<text x="124.1" y="414.5">10</text>
<text x="175.5" y="414.5">9</text>
<text x="225.5" y="414.5">8</text>
<text x="275.5" y="414.5">7</text>
<text x="325.5" y="414.5">6</text>
<text x="375.5" y="414.5">5</text>
<text x="425.5" y="414.5">4</text>
<text x="475.5" y="414.5">3</text>
<text x="525.5" y="414.5">2</text>
<text x="566.5" y="414.5">1</text>
</g>
<g font-size="4.8" fill="#808080">
<text x="295.6" y="20.2">473.25 ±0.30</text>
<text x="111.5" y="29.1">10.00</text>
<text x="124.4" y="29.1">19.00</text>
<text x="180.6" y="29.1">131.00</text>
<text x="264.9" y="29.1">55.00</text>
<text x="321.5" y="29.1">81.50</text>
<text x="367.1" y="29.1">22.00</text>
<text x="413.1" y="29.1">98.00</text>
<text x="473.7" y="29.1">40.00</text>
<text x="496.1" y="29.1">10.00</text>
<text x="164.8" y="57" transform="rotate(-90 164.8 57)">50.00</text>
<text x="312.4" y="57" transform="rotate(-90 312.4 57)">70.00</text>
<text x="392.6" y="57" transform="rotate(-90 392.6 57)">60.00</text>
<text x="517.8" y="58" transform="rotate(-90 517.8 58)">+0.042</text>
<text x="35.6" y="71.8">9.00 ±0.015</text>
<text x="522.3" y="78" transform="rotate(-90 522.3 78)">35.00 p6 +0.026</text>
<text x="99.1" y="92.9" transform="rotate(-90 99.1 92.9)">+0.042</text>
<text x="475.3" y="94.2" transform="rotate(-38 475.3 94.2)">R4.50</text>
<text x="263.6" y="98.3">R6.50</text>
<text x="29.2" y="105.5" transform="rotate(-90 29.2 105.5)">14.00</text>
<text x="267" y="113.7">36.00</text>
<text x="473" y="109.9">20.00</text>
<text x="103.6" y="115.4" transform="rotate(-90 103.6 115.4)">45.000 p6 +0.026</text>
<text x="564.5" y="117.4" transform="rotate(-90 564.5 117.4)">10.00</text>
<text x="164.4" y="190" transform="rotate(-90 164.4 190)">2.50</text>
<text x="424.1" y="187.3" transform="rotate(30 424.1 187.3)">R0.70</text>
<text x="127.9" y="192.6" transform="rotate(-30 127.9 192.6)">R0.90</text>
<text x="327.4" y="194.7" transform="rotate(15 327.4 194.7)">R0.40</text>
<text x="131.9" y="199.6" transform="rotate(-32 131.9 199.6)">1.00 X 45°</text>
<text x="156.2" y="202.7">1.90</text>
<text x="296.9" y="203.3" transform="rotate(-90 296.9 203.3)">3.50</text>
<text x="498" y="201.7" transform="rotate(30 498 201.7)">R0.40</text>
<text x="103" y="206.9" transform="rotate(30 103 206.9)">R0.40</text>
<text x="241.9" y="211.6" transform="rotate(25 241.9 211.6)">R0.40</text>
<text x="303.2" y="213.7">1.50</text>
<text x="383.6" y="214" transform="rotate(-90 383.6 214)">12.50</text>
<text x="476.6" y="210" transform="rotate(-90 476.6 210)">3.90</text>
<text x="546.8" y="214.1" transform="rotate(31 546.8 214.1)">1.00 X 45°</text>
<text x="80.2" y="216.9" transform="rotate(-90 80.2 216.9)">4.70</text>
<text x="212.6" y="219.7" transform="rotate(-90 212.6 219.7)">5.10</text>
<text x="496.5" y="230.1">1.50</text>
<text x="24.5" y="236" transform="rotate(-43 24.5 236)">1.00 X 45°</text>
<text x="81" y="236.3">1.75</text>
<text x="215.1" y="238.2">2.00</text>
<text x="406.7" y="236" transform="rotate(28 406.7 236)">1.20 X 45°</text>
<text x="56.8" y="321.4" transform="rotate(-45 56.8 321.4)">R1.00</text>
<text x="38.7" y="329.4" transform="rotate(-90 38.7 329.4)">10.00</text>
<text x="183.3" y="336.6" transform="rotate(30 183.3 336.6)">R1.20</text>
<text x="151.3" y="345.1" transform="rotate(-90 151.3 345.1)">5.00</text>
<text x="56.9" y="363.5" transform="rotate(-40 56.9 363.5)">1.40 X 45°</text>
<text x="77.5" y="363.5">2.40</text>
<text x="187.6" y="363.4" transform="rotate(30 187.6 363.4)">1.40 X 45°</text>
<text x="167.2" y="368.5">2.60</text>
</g>
<g font-size="4.8">
<text x="270.3" y="48">0.02</text>
<text x="282.2" y="48">A-B</text>
<text x="338.9" y="46.1">0.015</text>
<text x="353.4" y="46.1">A-B</text>
<text x="372.3" y="45.4">B</text>
<text x="129.2" y="52">A</text>
<text x="338.9" y="53.1">0.01</text>
<text x="411.8" y="49.6">0.02</text>
<text x="423.7" y="49.6">A-B</text>
<text x="270.3" y="55">0.01</text>
<text x="411.8" y="56.6">0.01</text>
<text x="282.3" y="63">A</text>
<text x="468.7" y="63">B</text>
<text x="540.2" y="73.7">8.00 ±0.015</text>
<text x="31.9" y="83.5">14H7</text>
<text x="560.1" y="85.7">10H7</text>
<text x="511.7" y="113.4">I</text>
<text x="304.4" y="120">F</text>
<text x="528.1" y="124.9">SECTION B-B</text>
<text x="50.4" y="129.5">SECTION A-A</text>
<text x="369.6" y="126.7">J</text>
<text x="527.5" y="129.5">SCALE 1 : 1.2</text>
<text x="50.6" y="134">SCALE 1 : 1.2</text>
<text x="179.8" y="138.1">0.02</text>
<text x="191.7" y="138.1">A-B</text>
<text x="282.3" y="138.8">A</text>
<text x="387.5" y="139.5">0.02</text>
<text x="399.4" y="139.5">A-B</text>
<text x="468.7" y="138.8">B</text>
<text x="506.6" y="138.3">0.02</text>
<text x="518.5" y="138.3">A-B</text>
<text x="111.8" y="146.3">0.02</text>
<text x="123.7" y="146.3">A-B</text>
<text x="179.8" y="145.1">0.01</text>
<text x="387.5" y="146.5">0.01</text>
<text x="506.6" y="145.3">0.01</text>
<text x="111.8" y="153.3">0.01</text>
<text x="140.3" y="217.5">DETAIL D</text>
<text x="137.7" y="222">SCALE 5 : 1</text>
<text x="306.9" y="230.6">DETAIL G</text>
<text x="304.6" y="235.2">SCALE 5 : 1</text>
<text x="60.3" y="255.6">DETAIL C</text>
<text x="222.2" y="257.5">DETAIL E</text>
<text x="57.9" y="260.2">SCALE 5 : 1</text>
<text x="219.1" y="262.1">SCALE 5 : 1</text>
<text x="397.1" y="259.9">DETAIL H</text>
<text x="507.6" y="259.8">DETAIL I</text>
<text x="394.4" y="264.4">SCALE 5 : 1</text>
<text x="503.8" y="264.3">SCALE 5 : 1</text>
<text x="257.1" y="372">Isometric view</text>
<text x="74" y="383.1">DETAIL F</text>
<text x="162.7" y="383.2">DETAIL J</text>
<text x="70.8" y="387.6">SCALE 5 : 1</text>
<text x="159.5" y="387.8">SCALE 5 : 1</text>
</g>
<g font-size="4.6">
<text x="442.5" y="53.8">Key: 10×8×29(DIN 6885)</text>
<text x="188.9" y="69.5">Key: 14×9×49 (DIN 6885)</text>
</g>
<text font-size="3.9" x="574.9" y="398.5">A2</text>
<g font-size="2.1">
<text x="404.6" y="357.6">UNLESS OTHERWISE SPECIFIED:</text>
<text x="438.4" y="357.6">FINISH:</text>
<text x="485.3" y="357.5">DEBURR AND</text>
<text x="485.3" y="360">BREAK SHARP</text>
<text x="516.6" y="358.9">DO NOT SCALE DRAWING</text>
<text x="557.3" y="359.1">REVISION</text>
<text x="404.6" y="360.1">DIMENSIONS ARE IN MILLIMETERS</text>
<text x="404.6" y="362.6">SURFACE FINISH:</text>
<text x="404.6" y="365.1">TOLERANCES:</text>
<text x="485.3" y="362.5">EDGES</text>
<text x="406.2" y="367.6">LINEAR:</text>
<text x="406.2" y="370.1">ANGULAR:</text>
<text x="418.3" y="375">NAME</text>
<text x="434" y="374.9">SIGNATURE</text>
<text x="451.2" y="374.9">DATE</text>
<text x="504.1" y="374.9">TITLE:</text>
<text x="404.6" y="379.1">DRAWN</text>
<text x="404.9" y="383.3">CHK'D</text>
<text x="404.4" y="387.4">APPV'D</text>
<text x="405.1" y="391.8">MFG</text>
<text x="405.5" y="396">Q.A</text>
<text x="459.6" y="395.5">MATERIAL:</text>
<text x="504" y="395.5">DWG NO.</text>
<text x="459.6" y="408.5">WEIGHT:</text>
<text x="504.1" y="408.6">SCALE:1:2</text>
<text x="548.5" y="408.6">SHEET 1 OF 1</text>
</g>
</svg>
